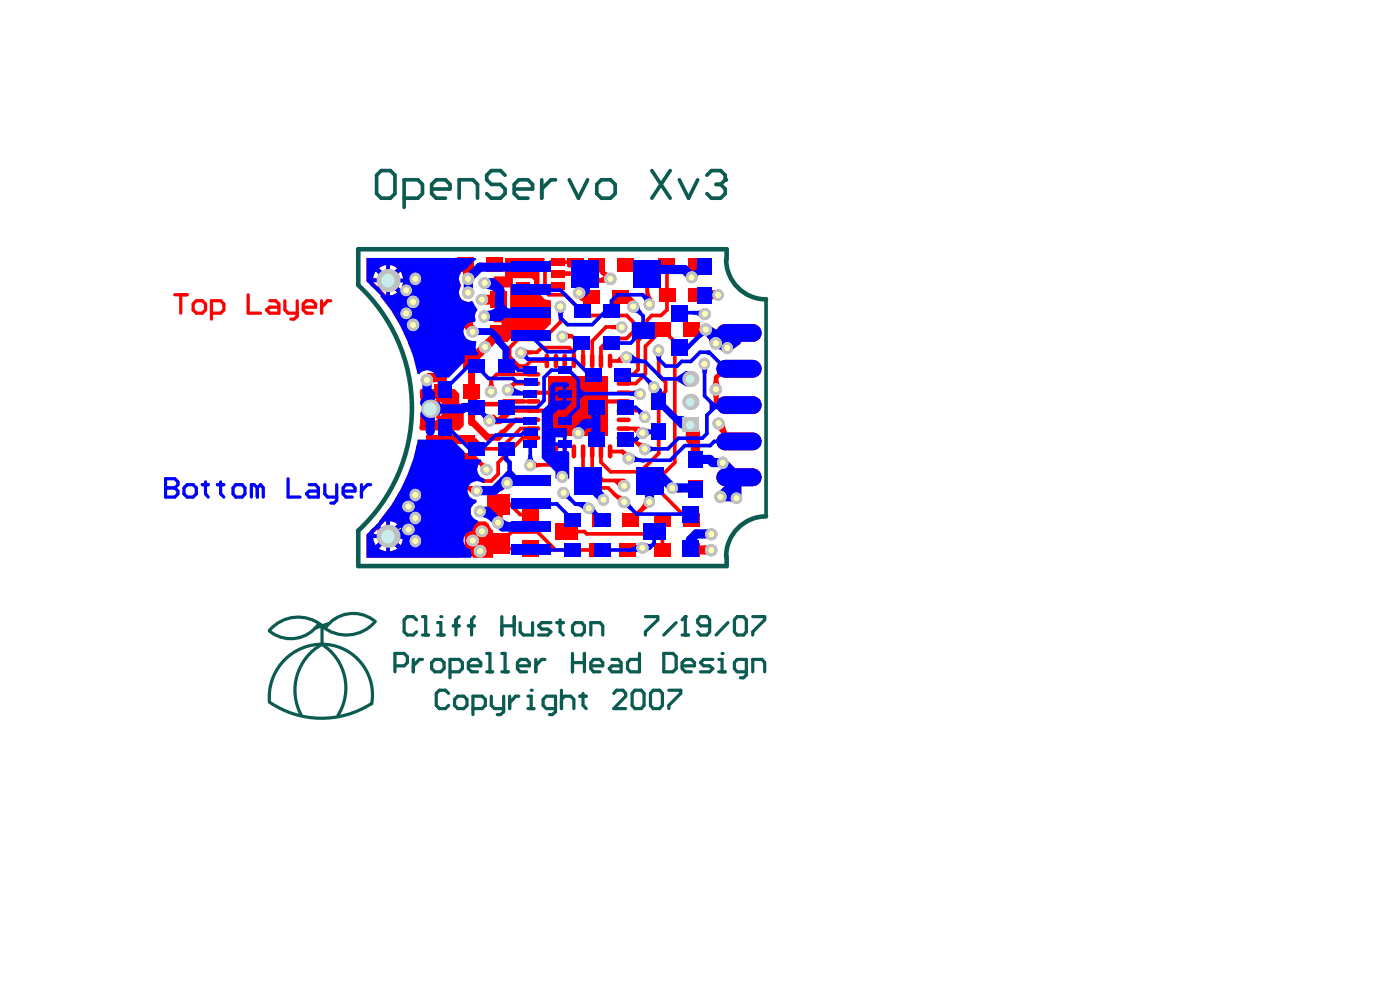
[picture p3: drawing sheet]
<svg xmlns="http://www.w3.org/2000/svg" width="840mm" height="594mm" viewBox="0 0 840 594" stroke-linecap="round" stroke-linejoin="round" font-family="sans-serif">
<path d="M436 155v-6h-221v22M215 318v21h221v-5" fill="none" stroke="#0c5b51" stroke-width="2.8"/>
<path d="M193 375v11M197 374l-8 3" fill="none" stroke="#0c5b51" stroke-width="1.9"/>
<g fill="none" stroke="#0c5b51" stroke-width="2.2">
<path d="M229 102h5l3 3v11l-3 3h-5l-3-3v-11zM242 119h9l2-3v-5l-2-3h-9v16M259 113h11v-2l-3-3h-5l-3 3v5l3 3h5M275 119v-11h9l2 3v8M303 105l-3-3h-5l-3 3v3l3 3h5l3 2v3l-3 3h-5l-3-3M308 113h11v-2l-2-3h-6l-3 3v5l3 3h6M325 108v11M333 108h-3l-5 5M341 108l6 11 5-11M361 108h5l3 3v5l-3 3h-5l-3-3v-5zM391 102l11 17M402 102l-11 17"/>
<path d="M407 108l6 11 5-11M424 105l3-3h5l3 3v3M459 179v131"/>
</g>
<circle cx="435" cy="108" r="1.1" fill="#0c5b51"/>
<path d="M429 111h3M432 111l3 2v3l-3 3h-5l-3-3M435 108l-3 3" fill="none" stroke="#0c5b51" stroke-width="2.2"/>
<path d="M269 416l-2-2h-3l-2 2v7l2 2h3l2-2M275 417h3l2 2v4l-2 2h-3l-2-2v-4zM295 417v6l2 2h5M302 417v10l-2 1h-2M306 417v8M311 417h-2l-3 4M317 417h2v8M284 425h5l2-2v-4l-2-2h-5v11M317 425h3" fill="none" stroke="#0c5b51" stroke-width="1.9"/>
<circle cx="319" cy="414" r="1" fill="#0c5b51"/>
<g fill="none" stroke="#0c5b51" stroke-width="1.9">
<path d="M237 399h5l2-2v-3l-2-2h-5v11M248 395v8M253 395h-2l-3 4M261 395h3l2 2v4l-2 2h-3l-2-2v-4zM281 399h7v-2l-2-2h-3l-2 2v4l2 2h3M292 392h2v11M301 392h2v11M310 399h7v-2l-1-2h-4l-2 2v4l2 2h4M321 395v8M327 395h-2l-4 4M343 392v11M343 397h7"/>
<path d="M350 392v11M354 399h7v-2l-1-2h-4l-2 2v4l2 2h4M367 395h4l1 2v6h-5l-2-2 2-2h5M383 392v11h-5l-2-2v-4l2-2h5M398 392h6l2 2v7l-2 2h-6zM409 399h8v-2l-2-2h-4l-2 2v4l2 2h4M428 395h-6l-2 2 2 2h4l2 2-2 2h-6M431 395h2v8M270 403h5l2-2v-4l-2-2h-5v11M292 403h3M301 403h4M337 419l2-2h3l2 2v6"/>
<path d="M337 414v11M348 417h4M350 416v7l2 2M368 416l2-2h4l1 2v1l-7 8h7M381 414h4l1 2v7l-1 2h-4l-2-2v-7zM392 414h4l1 2v7l-1 2h-4l-2-2v-7zM401 414h7v2l-7 7v2M431 403h4M333 425h-5l-2-2v-4l2-2h5v10l-2 1h-1"/>
</g>
<circle cx="433" cy="392" r="1" fill="#0c5b51"/>
<path d="M250 372l-2-2h-4l-2 2v7l2 2h4l2-2M253 370h2v11M262 373h2v8M253 381h4M262 381h4M448 403h-6l-2-2v-4l2-2h6v10l-2 1h-2M451 403v-8h6l2 2v6" fill="none" stroke="#0c5b51" stroke-width="1.9"/>
<circle cx="264" cy="370" r="1" fill="#0c5b51"/>
<g fill="none" stroke="#0c5b51" stroke-width="1.9">
<path d="M272 375h3M275 370l-2 2v9M281 375h3M284 370l-1 2v9M301 375h7M301 370v11M308 370v11M312 373v6l2 2h5v-8M330 373h-5l-2 2 2 2h3l2 2-2 2h-5M334 373h4M336 372v7l2 2M345 373h4l1 2v4l-1 2h-4l-2-2v-4z"/>
<path d="M387 370h8v2l-8 7v2M406 373l-8 8M411 370v11M354 381v-8h6l1 2v6M409 381h4"/>
</g>
<circle cx="411" cy="370" r="1" fill="#0c5b51"/>
<g fill="none" stroke="#0c5b51" stroke-width="1.9">
<path d="M191 374a20 20 0 0 1-30 4M193 375a23 23 0 0 0 32-2 20 20 0 0 0-30 3M193 375a23 23 0 0 0-31 3M411 370l-2 2M426 375h-6l-2-2v-1l2-2h4l2 2v7l-2 2h-4l-2-2M437 373l-8 8M442 370h4l2 2v7l-2 2h-4l-2-2v-7zM451 370h8v2l-8 7v2M193 386a31 31 0 0 1 10 43M193 386a30 30 0 0 1 30 36M193 386a32 32 0 0 0-31 35M193 386a31 31 0 0 0-12 43"/>
<path d="M162 421a55 55 0 0 0 61 1"/>
</g>
<path d="M435 155a24 24 0 0 0 24 24M215 171a100 100 0 0 1 0 147M459 310a24 24 0 0 0-24 24" fill="none" stroke="#0c5b51" stroke-width="2.8"/>
<g fill="#f00">
<path d="M286 313h5l2 2 2 2 1 1v16h-12l-5-5v-9z"/>
<path d="M220 155h52v10h2l1 2 1 2 1 2a6 6 0 0 0-1 7 6 6 0 0 0 7 3v2h-15v14h8l2 2a6 6 0 0 0 6 6h1v2l-2 1h-37a92 92 0 0 0-18-30l1-2a9 9 0 0 0 9-1l-13-12a9 9 0 0 0-1 8l-1 1-3-3zM227 161l6 5 5-5a9 9 0 0 0-11 0zM240 163l-5 5 5 5a10 10 0 0 0 0-10z"/>
<path d="M303 155h23l1 1-3 2v2v14a6 6 0 0 0 6 6v14l-6 6h-15l-5 5h-1v-12h-7v-1v-2v-3h10v-15h-9l-1-1 1-1-1-3 1-1h6zM308 167v9h12v-9z"/>
<path d="M241 292h9l2 3 3 1h25a9 9 0 0 0 6 4v1a6 6 0 0 0-2 10l-7 6v17h-57v-14l3-3 1 1a10 10 0 0 0 1 9l13-13a9 9 0 0 0-10-1h-1a92 92 0 0 0 14-21zM235 321l5 6a10 10 0 0 0 0-11zM233 323l-6 6a9 9 0 0 0 11 0z"/>
<path d="M253 233h20l2 3v5l3 3v11l-3 3h-23l-1-1 1-5 1-1-1-2 4-4-4-4v-1l1-1-1-1v-4zM254 239l4 4 4-4a8 8 0 0 0-8 0zM264 241l-4 4 4 4a8 8 0 0 0 0-8zM258 247l-4 4a8 8 0 0 0 8 0z"/>
</g>
<g fill="none" stroke="#f00" stroke-width="2.2">
<path d="M233 156v23M375 159h8l5 5v15M400 159v27l-4 3M222 168l10 11M314 160l8 8M322 177l-3 3M327 160v14l2 3M339 177l2 2M336 184v9l-10 10M351 189h25M363 196h10M367 196h2l2 2"/>
<path d="M371 195l-1 1h-3M397 197l8 8v72l-10 10M314 210l2 1h2M318 211l-2 1-2 1M325 208l-3 3h-9M344 211v5M350 208v8M355 205v11M372 215l2-1h2h-3l-2 2M383 204v18M387 208v16M395 210v15"/>
<path d="M320 224h-22l-3 4M395 239v33l-11 11M296 250l2 2h2M312 257l-12 12M314 241h6M251 268v20M270 275h15l7 6M270 264h15M288 278l2 1h2M314 262l-15 15M324 279h-3l-1 1M373 270l2 3v2"/>
<path d="M377 272h-2l-2-1 4 4M255 292h29M355 281l7 7M365 292l8 9h1M368 296l3 2 3 1M395 294l18 18M230 312l-8 9M233 310v22M299 302h7M312 308h6M322 319l11 11h26M340 319h10l2 1h37"/>
<path d="M397 313v19M300 329h18"/>
</g>
<path d="M258 235v18M265 238l-7 7h10M429 226v15M253 251v4M288 258l2 1M302 241h12M306 255l-4 4M387 301l-1 3M390 303l-4 1M390 301l-13 12" fill="none" stroke="#f00" stroke-width="2.8"/>
<path d="M319 180l-20 20M283 217v36h1l8 9M302 259l-3 3M305 246l-5 6h-6" fill="none" stroke="#f00" stroke-width="4.1"/>
<path d="M265 217v21M299 200l-16 16M427 201l1 2 1 3M442 204l-6 4-7-2a8 8 0 0 1 7 3M442 201a16 16 0 0 0-12 5M438 298l3 1M442 288l-10 10h9M442 286v13" fill="none" stroke="#f00" stroke-width="5.5"/>
<path d="M353 241h21" fill="none" stroke="#f00" stroke-width="2.5"/>
<path d="M105 177h7M108 177v11M149 177v11h7M118 180h3l2 2v4l-2 2h-3l-2-2v-4zM127 188h5l2-2v-4l-2-2h-5v11M162 180h3l2 2v6h-5l-2-2 2-2h5M171 180v6l2 2h5M178 180v10l-2 1h-2M182 184h7v-2l-2-2h-3l-2 2v4l2 2h3M193 180v8M198 180h-2l-3 4" fill="none" stroke="#f00" stroke-width="1.9"/>
<circle cx="436" cy="209" r="4" fill="#c0c0c0"/>
<circle cx="436" cy="209" r="1.8" fill="#ffffb0"/>
<circle cx="294" cy="252" r="4" fill="#c0c0c0"/>
<circle cx="293" cy="252" r="1.8" fill="#ffffb0"/>
<g fill="#c0c0c0">
<circle cx="422" cy="218" r="4"/>
<circle cx="305" cy="234" r="4"/>
<circle cx="295" cy="235" r="4"/>
<circle cx="338" cy="296" r="4"/>
<circle cx="318" cy="279" r="4"/>
<circle cx="291" cy="170" r="4"/>
<circle cx="281" cy="167" r="4"/>
<circle cx="284" cy="324" r="4"/>
<circle cx="389" cy="301" r="3"/>
</g>
<circle cx="389" cy="301" r="1.8" fill="#ffffb0"/>
<circle cx="353" cy="305" r="3" fill="#c0c0c0"/>
<circle cx="353" cy="305" r="1.8" fill="#ffffb0"/>
<circle cx="415" cy="166" r="4" fill="#c0c0c0"/>
<circle cx="415" cy="166" r="1.8" fill="#ffffb0"/>
<circle cx="429" cy="233" r="4" fill="#c0c0c0"/>
<circle cx="429" cy="233" r="1.8" fill="#ffffb0"/>
<circle cx="433" cy="277" r="4" fill="#c0c0c0"/>
<circle cx="433" cy="277" r="1.8" fill="#ffffb0"/>
<circle cx="432" cy="298" r="4" fill="#c0c0c0"/>
<circle cx="432" cy="298" r="1.8" fill="#ffffb0"/>
<circle cx="442" cy="299" r="3" fill="#c0c0c0"/>
<circle cx="442" cy="299" r="1.8" fill="#ffffb0"/>
<g fill="#c0c0c0">
<circle cx="256" cy="228" r="4"/>
<circle cx="427" cy="320" r="4"/>
</g>
<circle cx="427" cy="320" r="1.8" fill="#ffffb0"/>
<g fill="#c0c0c0">
<circle cx="249" cy="324" r="4"/>
<circle cx="249" cy="297" r="4"/>
</g>
<circle cx="249" cy="297" r="1.8" fill="#ffffb0"/>
<g fill="#c0c0c0">
<circle cx="249" cy="311" r="4"/>
<circle cx="245" cy="304" r="4"/>
</g>
<circle cx="245" cy="304" r="1.8" fill="#ffffb0"/>
<circle cx="244" cy="188" r="3" fill="#c0c0c0"/>
<circle cx="244" cy="188" r="1.8" fill="#ffffb0"/>
<g fill="#c0c0c0">
<circle cx="248" cy="181" r="4"/>
<circle cx="248" cy="195" r="4"/>
<circle cx="403" cy="293" r="3"/>
<circle cx="377" cy="275" r="4"/>
</g>
<circle cx="377" cy="275" r="1.8" fill="#ffffb0"/>
<circle cx="244" cy="174" r="3" fill="#c0c0c0"/>
<circle cx="244" cy="174" r="1.8" fill="#ffffb0"/>
<circle cx="429" cy="206" r="4" fill="#c0c0c0"/>
<circle cx="429" cy="206" r="1.8" fill="#ffffb0"/>
<g fill="#c0c0c0">
<circle cx="286" cy="294" r="3"/>
<circle cx="291" cy="208" r="4"/>
</g>
<circle cx="291" cy="208" r="1.8" fill="#ffffb0"/>
<circle cx="374" cy="301" r="4" fill="#c0c0c0"/>
<circle cx="374" cy="301" r="1.8" fill="#ffffb0"/>
<g fill="#c0c0c0">
<circle cx="373" cy="196" r="4"/>
<circle cx="312" cy="211" r="4"/>
<circle cx="387" cy="269" r="4"/>
</g>
<circle cx="387" cy="269" r="1.8" fill="#ffffb0"/>
<circle cx="362" cy="300" r="4" fill="#c0c0c0"/>
<circle cx="362" cy="300" r="1.8" fill="#ffffb0"/>
<g fill="#c0c0c0">
<circle cx="389" cy="183" r="4"/>
<circle cx="395" cy="210" r="4"/>
<circle cx="376" cy="214" r="4"/>
</g>
<circle cx="376" cy="214" r="1.8" fill="#ffffb0"/>
<g fill="#c0c0c0">
<circle cx="233" cy="321" r="7"/>
<circle cx="258" cy="245" r="6"/>
</g>
<circle cx="258" cy="245" r="4" fill="#c8ebeb"/>
<g fill="#c0c0c0">
<circle cx="233" cy="168" r="7"/>
<circle cx="414" cy="241" r="5"/>
</g>
<circle cx="414" cy="241" r="2.6" fill="#c8ebeb"/>
<g fill="#f00">
<path d="M393 308h9v8h-9z" fill-rule="evenodd"/>
<path d="M395 155h10v8h-10z" fill-rule="evenodd"/>
<path d="M255 272h29v5h-29z" fill-rule="evenodd"/>
<path d="M255 283h29v5h-29z" fill-rule="evenodd"/>
<path d="M255 261h29v5h-29z" fill-rule="evenodd"/>
<path d="M292 296h14v12h-14z" fill-rule="evenodd"/>
<path d="M313 324h10v10h-10z" fill-rule="evenodd"/>
<path d="M313 304h10v9h-10z" fill-rule="evenodd"/>
<path d="M278 212h9v9h-9z" fill-rule="evenodd"/>
</g>
<path d="M317 241h6" fill="none" stroke="#f00" stroke-width="2.8"/>
<g fill="#f00">
<path d="M294 174h10v10h-10z" fill-rule="evenodd"/>
<path d="M333 314h14v10h-14z" fill-rule="evenodd"/>
<path d="M354 326h9v8h-9z" fill-rule="evenodd"/>
<path d="M329 225h36v36h-36z" fill-rule="evenodd"/>
<path d="M372 326h9v8h-9z" fill-rule="evenodd"/>
<path d="M373 308h10v8h-10z" fill-rule="evenodd"/>
</g>
<path d="M350 213v6M355 213v6" fill="none" stroke="#f00" stroke-width="2.8"/>
<g fill="#f00">
<path d="M410 326h10v8h-10z" fill-rule="evenodd"/>
<path d="M410 308h10v8h-10z" fill-rule="evenodd"/>
</g>
<g fill="#00f">
<path d="M332 229h8l1 1v2h-8v8h10v1l-4 5h-4l-3 2v9h8v5h-7v8h8v2v15h-8v-4l-8-8v-29l4-5 1-10z"/>
<path d="M220 155h65h1l-7 7a6 6 0 0 0-3 8v3a6 6 0 0 0 1 6 6 6 0 0 0 6 2l3 5a6 6 0 0 0-1 6l-1 1a6 6 0 0 0-6 6 6 6 0 0 0 7 5l1 1a6 6 0 0 0 1 7l-1 1h-7v4l-10 9h-7a6 6 0 0 0-5-4 6 6 0 0 0-5 2h-2a105 105 0 0 0-22-46l1-2a9 9 0 0 0 9-1l-13-12a9 9 0 0 0-1 8l-1 1-3-3zM227 161l6 5 5-5a9 9 0 0 0-11 0zM240 163l-5 5 5 5a10 10 0 0 0 0-10z"/>
<path d="M250 264h21l8 7v4h9l1 2a6 6 0 0 0-3 5 6 6 0 0 0 5 5v2h-2a6 6 0 0 0-8 4 6 6 0 0 0 5 7v1a6 6 0 0 0-4 6 6 6 0 0 0 4 5l1 1-2 1-2 4a6 6 0 0 0-5 5 6 6 0 0 0 5 6v4v1h-63v-14l3-3 1 1a10 10 0 0 0 1 9l13-13a9 9 0 0 0-10-1h-1a101 101 0 0 0 23-49zM235 321l5 6a10 10 0 0 0 0-11zM233 323l-6 6a9 9 0 0 0 11 0z"/>
</g>
<g fill="none" stroke="#00f" stroke-width="2.2">
<path d="M233 159v20M223 170l9 10v1M336 174l13 12M336 190l4 5h15M380 184l6 5M408 187h14M286 219h-5l-14 15M313 211l4 4h27l10 10M319 202l9 9h16M376 214l3 3M387 217l10 10M395 210v5"/>
<path d="M409 217l-3 2h-7M420 211h5M423 218v19l5 6M326 226v14M339 230v13M347 228v16M350 236h34M412 224h2M267 255l17 17M302 244h20M386 259h9M426 241l1 5"/>
<path d="M429 244l-5 5M313 261h-16l-8 8M318 266v13M330 266h9M339 261v11M407 263l-6 6h-14M428 265l-2 2h-15l-9 9h-23l-2-1M231 310l-8 9M233 311v21M334 302l10 10M345 302h6l2 3M374 301l8 7h32"/>
<path d="M222 321h24M319 330h25M361 330h23"/>
</g>
<g fill="none" stroke="#00f" stroke-width="5.5">
<path d="M288 160h31M291 170h4l5 4v16M388 162h22M300 184l4 4M302 188h17M258 237v22M258 238l-3 3M255 248l3 4M262 244l2 1M264 245l-2 1M286 244h-8l-1 1h-19M357 244v20"/>
<path d="M357 254h-6l-4 4M417 275l1 1M418 275h8l2 2M286 294h10M352 290l10 9M390 287v14M418 292v1M442 286v13l-1-1h-9l10-10M302 316h17M427 320h-9l-4 4v5"/>
</g>
<path d="M395 241l14 14" fill="none" stroke="#00f" stroke-width="4.1"/>
<path d="M423 197l-11 11M286 244l8 8h24M303 275l3 2" fill="none" stroke="#00f" stroke-width="2.8"/>
<circle cx="425" cy="212" r="1.1" fill="#00f"/>
<path d="M425 212v-1l10 10" fill="none" stroke="#00f" stroke-width="2.2"/>
<path d="M442 204l-6 4-7-2" fill="none" stroke="#00f" stroke-width="5.5"/>
<path d="M99 287v11h6l2-2v-2l-2-2h-6" fill="none" stroke="#00f" stroke-width="1.9"/>
<circle cx="99" cy="292" r="1" fill="#00f"/>
<g fill="none" stroke="#00f" stroke-width="1.9">
<path d="M99 287h6l2 2v2l-2 1h-6M112 291h4l2 1v4l-2 2h-4l-2-2v-4zM121 291h4M123 289v7l2 2M130 291h4M132 289v7l2 2M141 291h4l2 1v4l-2 2h-4l-1-2v-4zM154 292l-2-1h-1v7M154 292v6M154 292l2-1 2 1v6M173 287v11h7M185 291h4l2 1v6h-6l-1-2 1-2h6"/>
<path d="M195 291v5l1 2h6M202 291v9l-2 2h-2M206 294h7v-2l-2-1h-4l-1 1v4l1 2h4M217 291v7M222 291h-2l-3 3"/>
</g>
<path d="M290 249l2 3M295 251l3 1-3 2" fill="none" stroke="#00f" stroke-width="2.8"/>
<path d="M291 170a13 13 0 0 1 9 4M291 170a7 7 0 0 1 7 2M427 201l1 2 1 3M429 206a8 8 0 0 1 7 3M439 205l-2 3M442 201a16 16 0 0 0-12 5M438 298l3 1M299 313a11 11 0 0 0 8 3" fill="none" stroke="#00f" stroke-width="5.5"/>
<path d="M315 211v3l1 1M376 214l3 2 3 1M378 212a12 12 0 0 0 9 5M316 277l1-1 1-3v2l2 2M377 274l4 2M379 273a10 10 0 0 0 7 3M345 302a7 7 0 0 1 6 4M349 302a5 5 0 0 1 4 3M377 301v2l1 2" fill="none" stroke="#00f" stroke-width="2.2"/>
<circle cx="436" cy="209" r="4" fill="#c0c0c0"/>
<circle cx="436" cy="209" r="1.8" fill="#ffffb0"/>
<circle cx="294" cy="252" r="4" fill="#c0c0c0"/>
<circle cx="293" cy="252" r="1.8" fill="#ffffb0"/>
<g fill="#c0c0c0">
<circle cx="422" cy="218" r="4"/>
<circle cx="305" cy="234" r="4"/>
<circle cx="295" cy="235" r="4"/>
<circle cx="338" cy="296" r="4"/>
<circle cx="318" cy="279" r="4"/>
<circle cx="291" cy="170" r="4"/>
<circle cx="281" cy="167" r="4"/>
<circle cx="284" cy="324" r="4"/>
<circle cx="389" cy="301" r="3"/>
</g>
<circle cx="389" cy="301" r="1.8" fill="#ffffb0"/>
<circle cx="353" cy="305" r="3" fill="#c0c0c0"/>
<circle cx="353" cy="305" r="1.8" fill="#ffffb0"/>
<circle cx="415" cy="166" r="4" fill="#c0c0c0"/>
<circle cx="415" cy="166" r="1.8" fill="#ffffb0"/>
<circle cx="429" cy="233" r="4" fill="#c0c0c0"/>
<circle cx="429" cy="233" r="1.8" fill="#ffffb0"/>
<circle cx="433" cy="277" r="4" fill="#c0c0c0"/>
<circle cx="433" cy="277" r="1.8" fill="#ffffb0"/>
<circle cx="432" cy="298" r="4" fill="#c0c0c0"/>
<circle cx="432" cy="298" r="1.8" fill="#ffffb0"/>
<circle cx="442" cy="299" r="3" fill="#c0c0c0"/>
<circle cx="442" cy="299" r="1.8" fill="#ffffb0"/>
<g fill="#c0c0c0">
<circle cx="256" cy="228" r="4"/>
<circle cx="427" cy="320" r="4"/>
</g>
<circle cx="427" cy="320" r="1.8" fill="#ffffb0"/>
<g fill="#c0c0c0">
<circle cx="249" cy="324" r="4"/>
<circle cx="249" cy="297" r="4"/>
</g>
<circle cx="249" cy="297" r="1.8" fill="#ffffb0"/>
<g fill="#c0c0c0">
<circle cx="249" cy="311" r="4"/>
<circle cx="245" cy="304" r="4"/>
</g>
<circle cx="245" cy="304" r="1.8" fill="#ffffb0"/>
<circle cx="244" cy="188" r="3" fill="#c0c0c0"/>
<circle cx="244" cy="188" r="1.8" fill="#ffffb0"/>
<g fill="#c0c0c0">
<circle cx="248" cy="181" r="4"/>
<circle cx="248" cy="195" r="4"/>
<circle cx="403" cy="293" r="3"/>
<circle cx="377" cy="275" r="4"/>
</g>
<circle cx="377" cy="275" r="1.8" fill="#ffffb0"/>
<circle cx="244" cy="174" r="3" fill="#c0c0c0"/>
<circle cx="244" cy="174" r="1.8" fill="#ffffb0"/>
<circle cx="429" cy="206" r="4" fill="#c0c0c0"/>
<circle cx="429" cy="206" r="1.8" fill="#ffffb0"/>
<g fill="#c0c0c0">
<circle cx="286" cy="294" r="3"/>
<circle cx="291" cy="208" r="4"/>
</g>
<circle cx="291" cy="208" r="1.8" fill="#ffffb0"/>
<circle cx="374" cy="301" r="4" fill="#c0c0c0"/>
<circle cx="374" cy="301" r="1.8" fill="#ffffb0"/>
<g fill="#c0c0c0">
<circle cx="373" cy="196" r="4"/>
<circle cx="312" cy="211" r="4"/>
<circle cx="387" cy="269" r="4"/>
</g>
<circle cx="387" cy="269" r="1.8" fill="#ffffb0"/>
<circle cx="362" cy="300" r="4" fill="#c0c0c0"/>
<circle cx="362" cy="300" r="1.8" fill="#ffffb0"/>
<g fill="#c0c0c0">
<circle cx="389" cy="183" r="4"/>
<circle cx="395" cy="210" r="4"/>
<circle cx="376" cy="214" r="4"/>
</g>
<circle cx="376" cy="214" r="1.8" fill="#ffffb0"/>
<g fill="#c0c0c0">
<circle cx="233" cy="321" r="7"/>
<circle cx="258" cy="245" r="6"/>
</g>
<circle cx="258" cy="245" r="4" fill="#c8ebeb"/>
<g fill="#c0c0c0">
<circle cx="233" cy="168" r="7"/>
<circle cx="414" cy="241" r="5"/>
</g>
<circle cx="414" cy="241" r="2.6" fill="#c8ebeb"/>
<g fill="#00f">
<path d="M381 280h17v17h-17z" fill-rule="evenodd"/>
<path d="M343 156h16v17h-16z" fill-rule="evenodd"/>
<path d="M380 156h16v17h-16z" fill-rule="evenodd"/>
<path d="M251 327h23v6h-23z" fill-rule="evenodd"/>
<path d="M251 313h23v6h-23z" fill-rule="evenodd"/>
<path d="M251 299h23v6h-23z" fill-rule="evenodd"/>
<path d="M263 269h8v10h-8z" fill-rule="evenodd"/>
<path d="M263 251h8v10h-8z" fill-rule="evenodd"/>
<path d="M251 285h23v7h-23z" fill-rule="evenodd"/>
<path d="M281 265h10v8h-10z" fill-rule="evenodd"/>
<path d="M281 240h10v9h-10z" fill-rule="evenodd"/>
<path d="M307 299h23v6h-23z" fill-rule="evenodd"/>
<path d="M307 326h23v7h-23z" fill-rule="evenodd"/>
<path d="M307 313h23v6h-23z" fill-rule="evenodd"/>
<path d="M307 285h23v6h-23z" fill-rule="evenodd"/>
<path d="M263 229h8v10h-8z" fill-rule="evenodd"/>
<path d="M263 211h8v10h-8z" fill-rule="evenodd"/>
<path d="M281 215h10v9h-10z" fill-rule="evenodd"/>
<path d="M251 198h23v7h-23z" fill-rule="evenodd"/>
<path d="M251 185h23v6h-23z" fill-rule="evenodd"/>
<path d="M251 171h23v6h-23z" fill-rule="evenodd"/>
<path d="M251 157h23v6h-23z" fill-rule="evenodd"/>
<path d="M314 234h8v4h-8z" fill-rule="evenodd"/>
<path d="M307 198h23v7h-23z" fill-rule="evenodd"/>
<path d="M307 184h23v7h-23z" fill-rule="evenodd"/>
<path d="M307 157h23v6h-23z" fill-rule="evenodd"/>
<path d="M307 171h23v6h-23z" fill-rule="evenodd"/>
<path d="M339 326h9v8h-9z" fill-rule="evenodd"/>
<path d="M339 308h9v8h-9z" fill-rule="evenodd"/>
<path d="M344 280h17v17h-17z" fill-rule="evenodd"/>
<path d="M353 259h9v9h-9z" fill-rule="evenodd"/>
<path d="M335 234h8v4h-8z" fill-rule="evenodd"/>
<path d="M409 324h10v10h-10z" fill-rule="evenodd"/>
<path d="M409 303h10v10h-10z" fill-rule="evenodd"/>
<path d="M402 203h10v10h-10z" fill-rule="evenodd"/>
<path d="M402 183h10v10h-10z" fill-rule="evenodd"/>
</g>
<circle cx="436" cy="209" r="4" fill="#c0c0c0"/>
<circle cx="436" cy="209" r="1.8" fill="#ffffb0"/>
<circle cx="294" cy="252" r="4" fill="#c0c0c0"/>
<circle cx="293" cy="252" r="1.8" fill="#ffffb0"/>
<g fill="#c0c0c0">
<circle cx="422" cy="218" r="4"/>
<circle cx="305" cy="234" r="4"/>
<circle cx="295" cy="235" r="4"/>
<circle cx="338" cy="296" r="4"/>
<circle cx="318" cy="279" r="4"/>
<circle cx="291" cy="170" r="4"/>
<circle cx="281" cy="167" r="4"/>
<circle cx="284" cy="324" r="4"/>
<circle cx="389" cy="301" r="3"/>
</g>
<circle cx="389" cy="301" r="1.8" fill="#ffffb0"/>
<circle cx="353" cy="305" r="3" fill="#c0c0c0"/>
<circle cx="353" cy="305" r="1.8" fill="#ffffb0"/>
<circle cx="415" cy="166" r="4" fill="#c0c0c0"/>
<circle cx="415" cy="166" r="1.8" fill="#ffffb0"/>
<circle cx="429" cy="233" r="4" fill="#c0c0c0"/>
<circle cx="429" cy="233" r="1.8" fill="#ffffb0"/>
<circle cx="433" cy="277" r="4" fill="#c0c0c0"/>
<circle cx="433" cy="277" r="1.8" fill="#ffffb0"/>
<circle cx="432" cy="298" r="4" fill="#c0c0c0"/>
<circle cx="432" cy="298" r="1.8" fill="#ffffb0"/>
<circle cx="442" cy="299" r="3" fill="#c0c0c0"/>
<circle cx="442" cy="299" r="1.8" fill="#ffffb0"/>
<g fill="#c0c0c0">
<circle cx="256" cy="228" r="4"/>
<circle cx="427" cy="320" r="4"/>
</g>
<circle cx="427" cy="320" r="1.8" fill="#ffffb0"/>
<g fill="#c0c0c0">
<circle cx="249" cy="324" r="4"/>
<circle cx="249" cy="297" r="4"/>
</g>
<circle cx="249" cy="297" r="1.8" fill="#ffffb0"/>
<g fill="#c0c0c0">
<circle cx="249" cy="311" r="4"/>
<circle cx="245" cy="304" r="4"/>
</g>
<circle cx="245" cy="304" r="1.8" fill="#ffffb0"/>
<circle cx="244" cy="188" r="3" fill="#c0c0c0"/>
<circle cx="244" cy="188" r="1.8" fill="#ffffb0"/>
<g fill="#c0c0c0">
<circle cx="248" cy="181" r="4"/>
<circle cx="248" cy="195" r="4"/>
<circle cx="403" cy="293" r="3"/>
<circle cx="377" cy="275" r="4"/>
</g>
<circle cx="377" cy="275" r="1.8" fill="#ffffb0"/>
<circle cx="244" cy="174" r="3" fill="#c0c0c0"/>
<circle cx="244" cy="174" r="1.8" fill="#ffffb0"/>
<circle cx="429" cy="206" r="4" fill="#c0c0c0"/>
<circle cx="429" cy="206" r="1.8" fill="#ffffb0"/>
<g fill="#c0c0c0">
<circle cx="286" cy="294" r="3"/>
<circle cx="291" cy="208" r="4"/>
</g>
<circle cx="291" cy="208" r="1.8" fill="#ffffb0"/>
<circle cx="374" cy="301" r="4" fill="#c0c0c0"/>
<circle cx="374" cy="301" r="1.8" fill="#ffffb0"/>
<g fill="#c0c0c0">
<circle cx="373" cy="196" r="4"/>
<circle cx="312" cy="211" r="4"/>
<circle cx="387" cy="269" r="4"/>
</g>
<circle cx="387" cy="269" r="1.8" fill="#ffffb0"/>
<circle cx="362" cy="300" r="4" fill="#c0c0c0"/>
<circle cx="362" cy="300" r="1.8" fill="#ffffb0"/>
<g fill="#c0c0c0">
<circle cx="389" cy="183" r="4"/>
<circle cx="395" cy="210" r="4"/>
<circle cx="376" cy="214" r="4"/>
</g>
<circle cx="376" cy="214" r="1.8" fill="#ffffb0"/>
<g font-size="11.6" fill="#f00">
<text x="284" y="161">P0C701P U203</text>
<text x="358" y="159">R16</text>
<text x="321" y="166">P0U202</text>
<text x="306" y="204">P0Q404</text>
<text x="264" y="216" transform="rotate(90 264 216)">R12</text>
<text x="369" y="288" transform="rotate(-90 369 288)">P0U4016</text>
</g>
<g font-size="11.6" fill="#ffffb0">
<text x="378" y="161" transform="rotate(-180 378 161)">C2</text>
<text x="219" y="170">P0B102</text>
<text x="321" y="174">P0U201</text>
<text x="249" y="176">P0Q407</text>
<text x="298" y="178" transform="rotate(-180 298 178)">Q4</text>
<text x="405" y="179">P0R401</text>
<text x="359" y="181">P0R802</text>
<text x="249" y="190">P0Q406</text>
<text x="285" y="191">U3</text>
<text x="333" y="189">P0R1402</text>
<text x="426" y="192" transform="rotate(-90 426 192)">P0C401</text>
<text x="249" y="204">P0Q405P0U301</text>
<text x="373" y="200">P0Q203</text>
<text x="402" y="200">P0C502</text>
<text x="333" y="208">P0R1001</text>
<text x="350" y="208">P0R1002</text>
<text x="270" y="219">P0C801</text>
<text x="357" y="227">P0R1901P0R503</text>
<text x="305" y="231">P0U502</text>
<text x="252" y="237">P0C902</text>
<text x="357" y="238">P0U4022</text>
<text x="357" y="249">P0U4020</text>
<text x="398" y="255" transform="rotate(-90 398 255)">P0L102</text>
<text x="357" y="260">P0U4018P0R501</text>
<text x="307" y="265">P0U408</text>
<text x="341" y="266">P0C1202</text>
<text x="380" y="286" transform="rotate(-180 380 286)">C1</text>
<text x="249" y="291">P0Q108</text>
<text x="337" y="288" transform="rotate(-90 337 288)">P0U4010</text>
<text x="339" y="291">P0C101P0C102</text>
<text x="297" y="304" transform="rotate(-180 297 304)">Q1</text>
<text x="306" y="304">P0Q102</text>
<text x="219" y="324">P0B101</text>
<text x="249" y="319">P0Q106</text>
<text x="300" y="320" transform="rotate(-90 300 320)">R2</text>
<text x="286" y="328">P0R201</text>
<text x="249" y="332">P0Q105</text>
<text x="349" y="332">P0R902</text>
<text x="364" y="332">P0R702P0R302</text>
</g>
<g font-size="11.6" fill="#00f">
<text x="405" y="161">P0R602</text>
<text x="249" y="163">P0Q408</text>
<text x="420" y="163" transform="rotate(90 420 163)">C4</text>
<text x="301" y="174">P0U205</text>
<text x="426" y="174" transform="rotate(-90 426 174)">P0C402</text>
<text x="358" y="179">R8</text>
<text x="369" y="183" transform="rotate(-180 369 183)">R14</text>
<text x="370" y="202" transform="rotate(-180 370 202)">R10</text>
<text x="399" y="198">C5</text>
<text x="430" y="202">P0P109</text>
<text x="411" y="204" transform="rotate(90 411 204)">R5</text>
<text x="307" y="216" transform="rotate(-180 307 216)">R18</text>
<text x="377" y="221" transform="rotate(-180 377 221)">R19</text>
<text x="305" y="224">P0U503</text>
<text x="337" y="225" transform="rotate(-180 337 225)">U5</text>
<text x="339" y="227">P0R1902</text>
<text x="430" y="223">P0P107</text>
<text x="307" y="232">P0U402</text>
<text x="357" y="232">P0U4023</text>
<text x="364" y="234" transform="rotate(-90 364 234)">P0U4026</text>
<text x="305" y="241" transform="rotate(-180 305 241)">C10</text>
<text x="341" y="244">U4</text>
<text x="375" y="241" transform="rotate(-180 375 241)">C11</text>
<text x="430" y="245">P0P105</text>
<text x="305" y="255">P0U603</text>
<text x="378" y="260" transform="rotate(-180 378 260)">C12</text>
<text x="307" y="265" transform="rotate(-180 307 265)">R17</text>
<text x="430" y="267">P0P103</text>
<text x="398" y="273" transform="rotate(-90 398 273)">P0L101</text>
<text x="331" y="285" transform="rotate(-90 331 285)">P0U409</text>
<text x="353" y="288" transform="rotate(-90 353 288)">P0U4013</text>
<text x="430" y="289">P0P101</text>
<text x="364" y="308" transform="rotate(-180 364 308)">R13</text>
<text x="420" y="307" transform="rotate(-90 420 307)">P0C302</text>
<text x="359" y="313">R15</text>
<text x="402" y="313">R1</text>
<text x="380" y="321">P0Q303</text>
</g>
<g font-size="11.6" fill="#c0c0c0">
<text x="341" y="181">P0R801 P0R402</text>
<text x="357" y="254">P0U4019</text>
<text x="256" y="288">P0Y103 P0Q101</text>
</g>
<text font-size="11.6" fill="#c8ebeb" x="420" y="289" transform="rotate(-90 420 289)">P0C301</text>
</svg>
